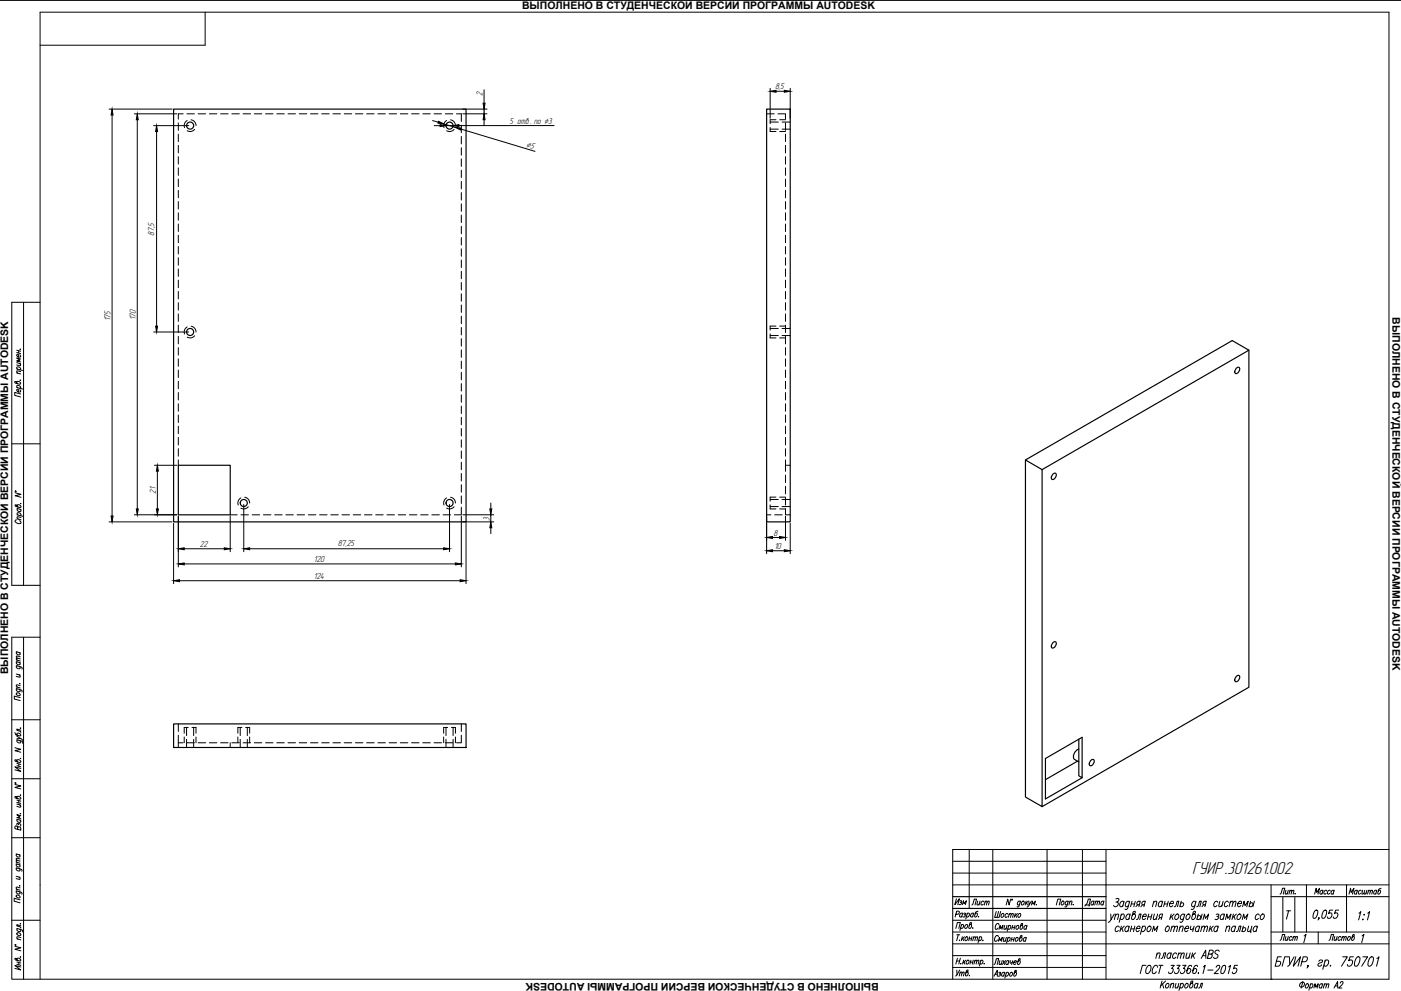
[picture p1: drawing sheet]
<svg xmlns="http://www.w3.org/2000/svg" width="594mm" height="420mm" viewBox="0 0 594 420" stroke-linecap="round" stroke-linejoin="round" font-family="sans-serif">
<g fill="none" stroke="#000" stroke-width=".5">
<path d="M73.6 46.3h124v175h-124zM325.1 46.3h10v175h-10zM524.3 156.1l.7-.4a1.24 1.24 0 0 1 .8 1.1 1.24 1.24 0 0 1-.8 1.2l-.7 .4a1.24 1.24 0 0 1-.8-1.2 1.24 1.24 0 0 1 .8-1.1zM529.6 148.5v142.9l-87.7 50.6M75.6 197.3h22v21h-22zM434.8 195l7.1 4.1v142.9l-7.1-4.1zM434.8 195l87.7-50.6 7.1 4.1-87.7 50.6M446.5 201l.7-.4a1.24 1.24 0 0 1 .8 1.2 1.24 1.24 0 0 1-.8 1.1l-.7 .4a1.24 1.24 0 0 1-.8-1.2 1.24 1.24 0 0 1 .8-1.1zM446.5 272.4l.7-.3a1.24 1.24 0 0 1 .8 1.1 1.24 1.24 0 0 1-.8 1.2l-.7 .4a1.24 1.24 0 0 1-.8-1.2 1.24 1.24 0 0 1 .8-1.2zM524.3 286.7l.7-.4a1.24 1.24 0 0 1 .8 1.2 1.24 1.24 0 0 1-.8 1.2l-.7 .3a1.24 1.24 0 0 1-.8-1.1 1.24 1.24 0 0 1 .8-1.2zM73.6 306.9h124v10h-124zM457.5 313.4v15.5l1.4 .8v-17.1l-15.6 9v17.1l15.6-9"/>
<path d="M457.5 317.6a3.1 3.1 0 0 0-1.8 4.4l1.8 1M456.9 322.7l-13.6 7.9M462.6 322.3l.7-.3a1.24 1.24 0 0 1 .8 1.1 1.24 1.24 0 0 1-.8 1.2l-.7 .4a1.24 1.24 0 0 1-.8-1.2 1.24 1.24 0 0 1 .8-1.2z"/>
<circle cx="80.6" cy="53.3" r="1.5"/>
<circle cx="190.6" cy="53.3" r="1.5"/>
<circle cx="80.6" cy="140.8" r="1.5"/>
<circle cx="103.4" cy="213.3" r="1.5"/>
<circle cx="190.6" cy="213.3" r="1.5"/>
</g>
<g fill="none" stroke="#000" stroke-width=".42">
<path d="M75.6 52.1v3.2M75.6 56.9v3.1M77.7 48.3h-2.1v2.2M79.3 48.3h3.1M79.4 51.1l-.2 .1a2.49 2.49 0 0 0-.9 2.9M81 50.8l.3 .1a2.5 2.5 0 0 1 1.8 2.4M82.5 54.9l-.1 .1a2.5 2.5 0 0 1-3 .4M84 48.3h3.2M88.8 48.3h3.2M93.5 48.3h3.2M98.3 48.3h3.2M103.1 48.3h3.1"/>
<path d="M107.8 48.3h3.2M112.6 48.3h3.2M117.4 48.3h3.1M122.1 48.3h3.2M126.9 48.3h3.2M131.6 48.3h3.2M136.4 48.3h3.2M141.2 48.3h3.2M145.9 48.3h3.2M150.7 48.3h3.2M155.5 48.3h3.1M160.2 48.3h3.2"/>
<path d="M165 48.3h3.2M169.8 48.3h3.1M174.5 48.3h3.2M179.3 48.3h3.2M184 48.3h3.2M188.8 48.3h3.2M189.4 51.1l-.2 .1a2.52 2.52 0 0 0-.9 2.9M191.1 50.8l.2 .1a2.5 2.5 0 0 1 1.8 2.4M192.5 54.9l-.1 .1a2.5 2.5 0 0 1-3 .4M193.6 48.3h2v3.2M195.6 53.1v3.2M195.6 57.8v3.2"/>
<path d="M325.1 48.3h3.2M326.6 54v1.8h2.4M326.6 51.8h3.4M326.6 54.8h3.4M329 50.8h-2.4v1.7M329.9 48.3h3.2v2.2M330.6 50.8h2.5M330.6 55.8h2.5M331.6 51.8h3.5M331.6 54.8h3.5M333.1 52.1v3.2M333.1 56.9v3.1"/>
<path d="M75.6 61.6v3.2M75.6 66.4v3.2M75.6 71.2v3.1M75.6 75.9v3.2M195.6 62.6v3.2M195.6 67.4v3.1M195.6 72.1v3.2M195.6 76.9v3.2M333.1 61.6v3.2M333.1 66.4v3.2M333.1 71.2v3.1M333.1 75.9v3.2"/>
<path d="M75.6 80.7v3.2M75.6 85.4v3.2M75.6 90.2v3.2M75.6 95v3.1M75.6 99.7v3.2M195.6 81.7v3.1M195.6 86.4v3.2M195.6 91.2v3.2M195.6 95.9v3.2M333.1 80.7v3.2M333.1 85.4v3.2M333.1 90.2v3.2"/>
<path d="M333.1 95v3.1M333.1 99.7v3.2M75.6 104.5v3.2M75.6 109.3v3.1M75.6 114v3.2M75.6 118.8v3.2M195.6 100.7v3.2M195.6 105.5v3.2M195.6 110.2v3.2M195.6 115v3.2M195.6 119.8v3.1M333.1 104.5v3.2"/>
<path d="M333.1 109.3v3.1M333.1 114v3.2M333.1 118.8v3.2M75.6 123.6v3.1M75.6 128.3v3.2M75.6 133.1v3.2M75.6 137.8v3.2M79.4 138.6l-.2 .1a2.48 2.48 0 0 0-.9 2.9M81 138.3l.3 .1a2.5 2.5 0 0 1 1.8 2.4M195.6 124.5v3.2M195.6 129.3v3.2M195.6 134.1v3.1"/>
<path d="M195.6 138.8v3.2M326.6 139.3h3.4M329 138.3h-2.4v1.7M330.6 138.3h2.5M331.6 139.3h3.5M333.1 123.6v3.1M333.1 128.3v3.2M333.1 133.1v3.2M333.1 137.8v3.2M75.6 142.6v3.2M75.6 147.4v3.1M75.6 152.1v3.2"/>
<path d="M75.6 156.9v3.2M82.5 142.4l-.1 .1a2.48 2.48 0 0 1-3 .4M195.6 143.6v3.2M195.6 148.3v3.2M195.6 153.1v3.2M195.6 157.9v3.1M326.6 141.6v1.7h2.4M326.6 142.3h3.4M330.6 143.3h2.5M331.6 142.3h3.5M333.1 142.6v3.2M333.1 147.4v3.1"/>
<path d="M333.1 152.1v3.2M333.1 156.9v3.2M75.6 161.7v3.1M75.6 166.4v3.2M75.6 171.2v3.2M75.6 175.9v3.2M195.6 162.6v3.2M195.6 167.4v3.2M195.6 172.2v3.1M195.6 176.9v3.2M333.1 161.7v3.1M333.1 166.4v3.2"/>
<path d="M333.1 171.2v3.2M333.1 175.9v3.2M75.6 180.7v3.2M75.6 185.5v3.1M75.6 190.2v3.2M75.6 195v2.3M195.6 181.7v3.2M195.6 186.4v3.2M195.6 191.2v3.2M195.6 196v3.1M333.1 197.3h2M333.1 180.7v3.2"/>
<path d="M333.1 185.5v3.1M333.1 190.2v3.2M333.1 195v4.8M97.6 218.3h3M102.1 211.1l-.2 .1a2.51 2.51 0 0 0-.9 2.9M102.2 218.3h3.1M103.8 210.8l.3 .1a2.5 2.5 0 0 1 1.8 2.4M105.3 214.9l-.1 .1a2.48 2.48 0 0 1-3.1 .4M106.9 218.3h3.2M111.7 218.3h3.2M116.5 218.3h3.1M121.2 218.3h3.2"/>
<path d="M126 218.3h3.2M130.7 218.3h3.2M135.5 218.3h3.2M140.3 218.3h3.1M145 218.3h3.2M149.8 218.3h3.2M154.6 218.3h3.1M159.3 218.3h3.2M164.1 218.3h3.2M168.8 218.3h3.2M173.6 218.3h3.2M178.4 218.3h3.1"/>
<path d="M183.1 218.3h3.2M187.9 218.3h3.2M189.4 211.1l-.2 .1a2.51 2.51 0 0 0-.9 2.9M191.1 210.8l.2 .1a2.5 2.5 0 0 1 1.8 2.4M192.5 214.9l-.1 .1a2.48 2.48 0 0 1-3 .4M195.6 200.7v3.2M195.6 205.5v3.2M195.6 210.3v3.1M195.6 215v3.3h-2.9M325.1 218.3h1.8M326.6 214.1v1.7h2.4M326.6 211.8h3.4"/>
<path d="M326.6 214.8h3.4M328.5 218.3h3.2M329 210.8h-2.4v1.7M330.6 215.8l2.5-.1v2.6M330.6 210.8h2.5M331.6 211.8h3.5M331.6 214.8h3.5M333.1 201.4v3.2M333.1 206.2v3.2M333.1 210.9v3.2M333.3 218.3h1.8M75.6 306.9v3.2"/>
<path d="M75.6 311.7v5.2M75.6 314.9h2.1M78.1 312.5v2.4M79.1 308.4v3.5M79.1 313.5v3.4M79.3 314.9h3.1M79.8 308.4h-1.7v2.5M81.4 308.4h1.7v2.5M82.1 308.4v3.5M82.1 313.5v3.4M83.1 312.5v2.4M84 314.9h3.2"/>
<path d="M88.8 314.9h3.2M93.5 314.9h3.2M97.6 314.9v2M98.3 314.9h3.2M100.9 312.5v2.4M101.9 308.4v3.5M101.9 313.5v3.4M102.6 308.4h-1.7v2.5M103.1 314.9h3.1M104.2 308.4h1.7v2.5M104.9 308.4v3.5M104.9 313.5v3.4"/>
<path d="M105.9 312.5v2.4M107.8 314.9h3.2M112.6 314.9h3.2M117.4 314.9h3.1M122.1 314.9h3.2M126.9 314.9h3.2M131.6 314.9h3.2M136.4 314.9h3.2M141.2 314.9h3.2M145.9 314.9h3.2M150.7 314.9h3.2M155.5 314.9h3.1"/>
<path d="M160.2 314.9h3.2M165 314.9h3.2M169.8 314.9h3.1M174.5 314.9h3.2M179.3 314.9h3.2M184 314.9h3.2M188.1 312.5v2.4M188.8 314.9h3.2M189.1 308.4v3.5M189.1 313.5v3.4M189.8 308.4h-1.7v2.5M191.4 308.4h1.7v2.5"/>
<path d="M192.1 308.4v3.5M192.1 313.5v3.4M193.1 312.5v2.4M195.6 311.7v3.2h-2M195.6 306.9v3.2"/>
</g>
<g fill="none" stroke="#000" stroke-width=".42">
<path d="M87 5.2v14h-70M10 128.2v120M17 128.2h-12v120h12M5 188.2h12M10 270.2v145M17 270.2h-12v145h584v-410h-572v410M5 305.2h12M5 330.2h12M5 355.2h12M411 360.2v25M421 360.2v55M444 360.2v55"/>
<path d="M459 360.2v55M469 360.2v55M469 375.2h120M539 375.2v40M554 375.2v20M571 375.2v20M589 360.2h-185v55M5 390.2h12M539 380.2h50M539 395.2h50M559 395.2v5M469 400.2h120"/>
</g>
<g fill="none" stroke="#000" stroke-width=".42">
<path d="M7.1 158.1l1.7 .5M7.1 156.4l2.5 .7M7.1 153.7l1.7 .5M7.1 148.5l1.7 .4M7.1 149.5l1.7 .4M7.4 156.5l-.3-.4a.83 .83 0 0 1 1-.5 .83 .83 0 0 1 .5 1.1l-.2 .1M7.9 148.7v1M8.3 154.1l.5 .5-.2 .4-1.5-.3M8.4 150.4l.4 .5a.79 .79 0 0 1-1.1 .4 .79 .79 0 0 1-.4-1.1l.5 .1v1M8.5 148.1h.3zM8.8 157.6l-1.6-.3-.1 .4 .5 .5M8.8 152.2l-1.7-.4 1.3 .9-1.3 .3 1.7 .5"/>
<path d="M7.1 162.2a.79 .79 0 0 1 1-.4 .79 .79 0 0 1 .4 1.1l-2-.5-.3-.6 .6 .1 .6 .8M7.1 164.3l2.5 .6M7.4 164.4l-.3-.5a.83 .83 0 0 1 1-.4 .83 .83 0 0 1 .5 1l-.2 .1M8.4 165.2l.4 .5a.78 .78 0 0 1-1.1 .4 .78 .78 0 0 1-.4-1h.5v1.1M8.5 161.2h.3zM8.8 167l-2.6-.6v1.2l2.6 .7M6.4 208.9l2.5 .7-2.5 .6 2.5 .6M6.5 208.2l.3 .3zM7.2 214.5a.78 .78 0 0 1 1.1-.4 .78 .78 0 0 1 .4 1l-2.1-.4-.2-.6 .6 .1 .6 .8M7.2 219.9l1.7 .5M7.2 218.2l2.5 .7M7.2 215.6l1.7 .4"/>
<path d="M7.6 218.3l-.4-.4a.83 .83 0 0 1 1.1-.4 .83 .83 0 0 1 .5 1l-.3 .1M7.6 215.7l-.2 .1a.83 .83 0 0 0 .5 1 .83 .83 0 0 0 1-.4l-.4-.5M8.7 213.5h.2zM8.9 219.4l-1.5-.3-.2 .4 .5 .6M7 220.4h-.2a.78 .78 0 0 0-.3 1 .78 .78 0 0 0 .9 .5h1.4l.1-.5-.6-.6M6.9 279.8l1.7 .4M6.9 276.3l1.7 .5M7.3 276.4l-.3 .1a.83 .83 0 0 0 .5 1 .83 .83 0 0 0 1.1-.4l-.4-.4M8.6 279.4l-1.6-.4-.1 .4 .5 .5M8.6 278.5l-1.6-.4-.1 .4 .5 .5M6.9 292l2.3 .6 .1 .8M6.9 282.2l2.3 .7 .1 .8"/>
<path d="M6.9 291.2l1.7 .5M6.9 285.8l1.7 .4M6.9 280.5l1.7 .5M7 293.9a.94 .94 0 0 1 1.1 0 .94 .94 0 0 1 .3 1 .94 .94 0 0 1-1-.1 .94 .94 0 0 1-.4-.9zM7.3 292l-.3 .2a.83 .83 0 0 0 .5 1 .83 .83 0 0 0 1.1-.5l-.4-.4M7.3 282.3l-.2 .1a.79 .79 0 0 0 .4 1.1 .79 .79 0 0 0 1.1-.5l-.4-.4M7.3 280.6l-.3 .1a.83 .83 0 0 0 .5 1.1 .83 .83 0 0 0 1.1-.5l-.4-.4M8.1 286.1l.5 .6-.2 .4-1.5-.3M8.3 289.8l.3 .1zM8.6 295.8l-2.5-.7v1.3l2.5 .6M8.6 290.7l-1.6-.3-.1 .4 .5 .6M6.3 317l2.5 .7-2.5 .6 2.5 .6"/>
<path d="M6.3 310.6l.4 .9 1.9 .5a.78 .78 0 0 0-.4-1.1 .78 .78 0 0 0-1.1 .5l.4 .4M7.1 313.7l2.3 .7 .1 .7M7.1 312.2l1.7 .9-1.7 .1M7.5 313.8h-.1a.79 .79 0 0 0 .3 1.1 .79 .79 0 0 0 1.1-.4l-.3-.5M8.6 308.7l.2 .1zM8.8 313.1l.8 .9M8.8 309.6l-1.7-.5v.5l1.2 .4 .5 .5M6.3 332.6l2.5 .6-2.5 .6 2.5 .7M6.4 331.8l.3 .4zM7.1 338.1a.79 .79 0 0 1 1.1-.4 .79 .79 0 0 1 .4 1.1l-2-.5-.3-.6 .6 .1 .6 .8M7.1 322.6a.78 .78 0 0 1 1.1-.4 .78 .78 0 0 1 .4 1l-2-.4-.3-.6 .6 .1 .6 .7M7.1 339.2l1.7 .5"/>
<path d="M7.1 323.7l1.7 .4M7.1 324.7l1.7 .4M8 323.9v1M8 339.4v1M8.6 337.1l.2 .1zM8.6 321.6h.2zM8.8 325.8l-2.5-.7 2.5 2-2.5-.7M7.1 347.3l1.7 .5M7.1 340.9l1.7 .5M7.1 340.2l1.7 .4M7.5 350.8l-.5-.5-.4-.1-.3 1.1 2.5 .7v-.8l-.5-.6h-.7l-.1 1M7.5 347.4l-.2 .2a.83 .83 0 0 0 .5 1 .83 .83 0 0 0 1-.5l-.3-.4"/>
<path d="M7.9 349.4l.7-.1 .1 1M7.9 349.7l-.2-.5-.4-.1v.8M8.3 341.2l.5 .6-.1 .4-1.6-.3M8.6 345h.2zM8.8 345.8l-1.7-.4 1.4 1-1.4 .2 1.7 .5M6.8 377.7l2.3 .7 .1 .7M6.8 368l2.3 .6 .1 .8M6.8 377l1.7 .4M6.8 371.5l1.7 .5M6.8 366.3l1.7 .4M6.8 365.5l1.7 .5M6.8 362.1l1.7 .4"/>
<path d="M7 379.6a.94 .94 0 0 1 1 0 .94 .94 0 0 1 .4 1 .94 .94 0 0 1-1.1 0 .94 .94 0 0 1-.3-1zM7.2 377.8h-.1a.79 .79 0 0 0 .4 1.1 .79 .79 0 0 0 1-.4l-.3-.5M7.2 368l-.1 .1a.79 .79 0 0 0 .4 1.1 .79 .79 0 0 0 1-.4l-.3-.5M7.2 366.4l-.2 .1a.83 .83 0 0 0 .5 1 .83 .83 0 0 0 1-.4l-.3-.5M7.2 362.2l-.2 .1a.83 .83 0 0 0 .5 1 .83 .83 0 0 0 1-.4l-.3-.5M8 371.8l.5 .6-.1 .4-1.6-.3M8.3 375.6h.2zM8.5 376.4l-1.5-.3-.2 .4 .5 .6M8.5 365.1l-1.5-.3-.2 .3 .5 .6M8.5 364.2l-1.5-.3-.2 .3 .5 .6M557.4 379.1l.7-2.5 .2 1.8 1.2-1.8-.6 2.5M560.9 377.8l-.1-.3a.83 .83 0 0 0-1 .5 .83 .83 0 0 0 .4 1.1l.5-.4"/>
<path d="M561 377.4l-.4 1.7M562.6 377.8l-.1-.3a.83 .83 0 0 0-1 .5 .83 .83 0 0 0 .4 1.1l.5-.4M564.1 377.8l-.1-.3a.83 .83 0 0 0-1 .5 .83 .83 0 0 0 .4 1.1l.5-.4M565.6 377.8l-.1-.3a.83 .83 0 0 0-1 .5 .83 .83 0 0 0 .4 1.1l.5-.4M565.7 377.4l-.4 1.7M7.1 393.6l2.3 .7 .1 .8M7.1 398l1.7 .5M7.3 395.6a.95 .95 0 0 1 1 0 .95 .95 0 0 1 .4 1 .95 .95 0 0 1-1.1-.1 .95 .95 0 0 1-.3-.9zM7.5 393.7l-.2 .2a.83 .83 0 0 0 .5 1 .83 .83 0 0 0 1-.4l-.3-.5M8.5 381.5l-2.5-.6v1.2l2.5 .7M8.6 391.6l.2 .1zM8.8 397.5l-1.5-.3-.2 .4 .5 .6"/>
<path d="M8.8 392.5l-1.7-.5v.6l1.2 .3 .5 .6M405.3 393.6l.7-2.5h1.2l-.6 2.5M405.3 387.6l1.1-.1 .3-1.1-1-.1-.7 2.5M405.7 396.3h1.3M406.3 396.3l-.6 2.5M406.9 398.6h.1M407.6 392.3l.5-.3a.83 .83 0 0 1 .4 1 .83 .83 0 0 1-1 .5l-.1-.2M407.7 392l-.7 2.5M408.1 397.2l-.5 1.6M408.1 387.5l-.1-.2a.83 .83 0 0 0-1 .5 .83 .83 0 0 0 .4 1l.5-.4M408.2 387.1l-.4 1.7M408.2 397.9l.4 .9"/>
<path d="M408.6 387.3h.8l-.1 .4-.5 .1M409 397.2l-1.2 1.2M409.1 387.8l.2 .5-.2 .4h-.8M409.3 392.3l.5-.3a.84 .84 0 0 1 .4 1 .84 .84 0 0 1-1 .5zM409.4 397.5l.5-.3a.83 .83 0 0 1 .4 1 .83 .83 0 0 1-1 .5zM410.1 387.5l.4-.4a.83 .83 0 0 1 .5 1.1 .83 .83 0 0 1-1.1 .5l-.1-.3M410.2 387.1l-.7 2.5M411 398h1M411.2 397.2l-.5 1.6M411.5 392a.79 .79 0 0 1 .4 1 .79 .79 0 0 1-1.1 .4l.5-2 .6-.3-.1 .6-.8 .6M412.2 397.2l-.5 1.6M412.5 393.4h.1"/>
<path d="M412.8 387.5l-.1-.2a.83 .83 0 0 0-1.1 .4 .83 .83 0 0 0 .5 1.1l.4-.4M412.8 397.6l.5-.4 .4 .1-.4 1.5M412.9 387.1l-.5 1.7M412.9 397.2l-.4 1.6M413.7 397.6l.5-.4 .4 .1-.4 1.5M414.7 386.3l-1.1 .6-.3 1.7a.79 .79 0 0 0 1.1-.4 .79 .79 0 0 0-.5-1.1l-.4 .4M415 388.6h.1M415.3 397.5l.5-.3a.83 .83 0 0 1 .4 1 .83 .83 0 0 1-1 .5l-.2-.2M415.4 397.2l-.7 2.5M416.8 398.6h.1M423.3 397.2v-.2a.77 .77 0 0 0-1-.3 .77 .77 0 0 0-.4 .9v1.4l.5 .1 .6-.6M423.3 399.1l.5-1.7 .3 1.3 .9-1.3-.4 1.7"/>
<path d="M423.6 392.1v-.2a.78 .78 0 0 0-1-.3 .78 .78 0 0 0-.4 .9l-.1 1.4 .5 .1 .6-.6M423.6 394l.5-1.7 .2 1.4 1-1.4-.4 1.7M425.8 397.4l-.4 1.6 .4 .1 .6-.5M426 392.3l-.3 1.6 .4 .1 .6-.5M426.7 397.4l-.4 1.7M427 392.3l-.4 1.7M427.4 397.8l.4-.4a.83 .83 0 0 1 .4 1.1 .83 .83 0 0 1-1 .5l-.1-.3M427.5 397.4l-.7 2.5M427.6 392.7l.5-.4a.83 .83 0 0 1 .4 1.1 .83 .83 0 0 1-1 .5l-.1-.2M427.7 392.3l-.6 2.6M428.6 381.2l-.7 2.5-.6-2.5-.7 2.5M428.9 398.3h1"/>
<path d="M429.1 381.3h.2l-.2 .4zM429.1 397.4l-.4 1.7M429.2 393.2h1M429.4 392.3l-.4 1.7M430.1 397.4l-.4 1.7M430.4 392.3l-.4 1.7M430.8 397.8l.4-.4a.83 .83 0 0 1 .4 1.1 .83 .83 0 0 1-1 .5zM431 392.7l.5-.4a.83 .83 0 0 1 .4 1.1 .83 .83 0 0 1-1 .5zM432.6 382.4v-.1a.79 .79 0 0 0-1.1 .3 .79 .79 0 0 0 .4 1.1l.5-.4M432.7 382l-.7 2.3-.7 .1M432.9 397.4a.79 .79 0 0 1 .4 1.1 .79 .79 0 0 1-1.1 .4l.5-2.1 .6-.2-.1 .6-.8 .6M433.2 392.3a.78 .78 0 0 1 .4 1.1 .78 .78 0 0 1-1.1 .4l.5-2 .6-.3-.1 .6-.8 .6"/>
<path d="M433.3 382.4l.5-.4a.83 .83 0 0 1 .4 1.1 .83 .83 0 0 1-1 .5zM435.1 397.8l-.1-.2a.83 .83 0 0 0-1 .4 .83 .83 0 0 0 .4 1.1l.5-.4M435.1 382l-.4 1.7M435.2 397.4l-.4 1.7M435.3 382.7l.4 1M435.4 392.7l-.1-.2a.83 .83 0 0 0-1 .5 .83 .83 0 0 0 .4 1l.5-.3M435.5 392.3l-.4 1.7M436 382l-1.2 1.2M436.3 382l.1 1.7 1-1.7M436.4 383.7l-.9 .8M437.4 383.7l.4-1.7 .3 1.3 1-1.3-.5 1.7M439.5 383.5h.1"/>
<path d="M447.9 383.7l.7-2.5h1.2l-.7 2.5M450.2 382.4l.5-.4a.83 .83 0 0 1 .4 1.1 .83 .83 0 0 1-1 .5zM452.9 382.4l-.1-.1a.79 .79 0 0 0-1.1 .3 .79 .79 0 0 0 .5 1.1l.4-.4M453 382l-.7 2.3-.8 .1M453.6 382.5l.6-.5 .4 .2-.4 1.5M453.7 382l-.4 1.7M455.1 383.5h.1M471 387.5l.1 2.4 1.4-2.4M471.1 389.9l-1.2 1.1M472.9 388.2l.9-.7 .5 .2-.4 2.2M473.1 387.5l-.6 2.4M473.2 381.1h1.2v.7l-.7 .6a1.08 1.08 0 0 1 .1 1.7 1.08 1.08 0 0 1-1.6-.2"/>
<path d="M473.2 382.4h.5M474.6 393.1l-.2-.3a1.29 1.29 0 0 0-1.4 .6 1.29 1.29 0 0 0 .2 1.6l1-.5M475.4 388l.6-.5a1.22 1.22 0 0 1 .7 1.5 1.22 1.22 0 0 1-1.3 .9l-.4-.5M475.5 392.6l-.6 2.4M475.5 387.5l-.9 3.5M475.7 393.6l.5 1.4M476.5 382.6l-.1-.3a1.3 1.3 0 0 0-1.4 .6 1.3 1.3 0 0 0 .2 1.5l1-.5M476.7 382.1l-.7 2.3M476.7 392.6l-1.7 1.7M478.7 393.1l-.1-.3a1.31 1.31 0 0 0-1.4 .7 1.31 1.31 0 0 0 .2 1.5l1-.5M478.9 392.6l-.7 2.4M478.9 382.6l-.2-.3a1.28 1.28 0 0 0-1.4 .6 1.28 1.28 0 0 0 .2 1.5l1-.5"/>
<path d="M479 382.1l-.9 3.2-.5 .3-.6-.2M479.1 388l-.1-.3a1.31 1.31 0 0 0-1.4 .6 1.31 1.31 0 0 0 .2 1.6l1-.5M479.3 387.5l-.7 2.4M479.6 393.8h1.3M479.7 383.3h1.4M479.9 392.6l-.7 2.4M480 382.1l-.6 2.3M480.8 387.5a1.22 1.22 0 0 1 .7 1.5 1.22 1.22 0 0 1-1.4 .9l-.3-.7 .7-2.5 .8-.3-.1 .8-1.1 .8M481.2 392.6l-.6 2.4M481.4 382.1l-.6 2.3M481.8 393.6h1.5l.1-.6a1.14 1.14 0 0 0-1.4 .1 1.14 1.14 0 0 0-.3 1.4l.4 .5 1-.5M481.9 389.9l.5-.2 .7-2.2h.8l-.6 2.4"/>
<path d="M482.4 383.6l-.7 .8M483.1 383.6h-.7l-.3-.8 .7-.7h.7l-.6 2.3M484.3 393.1l.7-.5a1.22 1.22 0 0 1 .7 1.5 1.22 1.22 0 0 1-1.3 .9l-.4-.5M484.5 388.5h1.5v-.6a1.14 1.14 0 0 0-1.4 .1 1.14 1.14 0 0 0-.2 1.4l.4 .5 1-.5M484.5 392.6l-.9 3.5M484.5 383.6l-.7 .8M485.3 383.6h-.8l-.3-.7 .7-.8h.8l-.7 2.3M486.7 393.1l.7-.5a1.22 1.22 0 0 1 .7 1.5 1.22 1.22 0 0 1-1.4 .9l-.3-.5zM486.8 388.7h1.4M487.1 387.5l-.6 2.4M488.5 387.5l-.6 2.4M488.6 395l.6-2.4 .4 1.9 1.4-1.9-.6 2.4"/>
<path d="M489.1 382.8l.8-.7 .6 .2-.5 2.1M489.3 382.1l-.6 2.3M489.5 387.5l-.5 2.2 .6 .2 .8-.7M490.9 387.5l-.6 2.4M491.8 389l-.7 .9M492.6 389h-.8l-.2-.8 .7-.7h.7l-.6 2.4M492.9 382.6l-.2-.3a1.3 1.3 0 0 0-1.4 .6 1.3 1.3 0 0 0 .2 1.5l1-.5M493 382.1l-.6 2.3M493.7 383.3h1.4M494 382.1l-.6 2.3M494.5 393.1l.6-.5a1.22 1.22 0 0 1 .7 1.5 1.22 1.22 0 0 1-1.3 .9l-.4-.5zM495.4 382.1l-.6 2.3"/>
<path d="M496 383.1h1.5l.1-.7a1.14 1.14 0 0 0-1.5 .1 1.14 1.14 0 0 0-.2 1.4l.4 .5 1-.5M496.6 387.5l-.6 2.4M496.8 393.3l.8-.7 .5 .2-.5 2.2M496.9 388.5l.5 1.4M497 392.6l-.6 2.4M497.9 387.5l-1.7 1.7M497.9 384.4l.6-.1 .7-2.2h.7l-.6 2.3M498.1 393.3l.8-.7 .4 .2-.4 2.2M498.5 388l.6-.5a1.22 1.22 0 0 1 .7 1.5 1.22 1.22 0 0 1-1.3 .9l-.4-.5zM500.3 393.3l.8-.7 .6 .2-.5 2.2M500.5 392.6l-.6 2.4M500.6 383.1l.2-.2a.72 .72 0 0 1 1.1 .1 .72 .72 0 0 1-.3 1.1l-.4 .3-.8-.3"/>
<path d="M500.9 382.1l-.6 2.3M502.2 388v-.1a1.14 1.14 0 0 0-1.5 .1 1.14 1.14 0 0 0-.2 1.4l.4 .5 1-.5M502.4 387.5l-1 3.2-.5 .3-.5-.1M502.5 393.6h1.5v-.6a1.14 1.14 0 0 0-1.4 .1 1.14 1.14 0 0 0-.2 1.4l.3 .5 1-.5M503.2 388l.7-.5a1.22 1.22 0 0 1 .7 1.5 1.22 1.22 0 0 1-1.3 .9l-.4-.5zM505 392.6l-.2 1.4 .2 .1 1.1-.6M506.3 387.5a1.22 1.22 0 0 1 .6 1.5 1.22 1.22 0 0 1-1.3 .9l-.3-.7 .7-2.5 .8-.3-.1 .8-1.1 .8M506.4 392.6l-.7 2.4M507 382.6l-.1-.2a1.14 1.14 0 0 0-1.4 .1 1.14 1.14 0 0 0-.2 1.4l.4 .5 1-.5M507.2 382.1l-1 3.2-.5 .3-.6-.2M507.4 384.4l.5-.1 .8-2.2h.7l-.6 2.3M507.9 388.5a.74 .74 0 0 1 1.1-.2 .74 .74 0 0 1-.2 1.2l-.4 .4-.8-.4"/>
<path d="M508.1 387.5l-.6 2.4M508.6 393.1l-.2-.3a1.3 1.3 0 0 0-1.4 .7 1.3 1.3 0 0 0 .2 1.5l1-.5M508.7 392.6l-.6 2.4M509.6 393.3l.8-.7 .4 .2-.4 2.2M509.7 392.6l-.6 2.4M509.8 387.5l-.7 2.4M510.1 389.9l.7-2.4 .3 1.9 1.4-1.9-.6 2.4M510.4 383.6l-.7 .8M510.8 393.3l.8-.7 .5 .2-.5 2.2M511.1 383.6h-.7l-.3-.7 .7-.8h.7l-.6 2.3M513.2 392.6l-.6 2.4M513.5 393.6l.5 1.4"/>
<path d="M514.5 392.6l-1.7 1.7M515.7 387.7h1.1a.68 .68 0 0 1-.8 .8M516.4 388.5l.3 .7-.4 .5h-1.1M516.4 382.6l-.2-.3a1.28 1.28 0 0 0-1.4 .6 1.28 1.28 0 0 0 .2 1.5l1-.5M516.5 393.1l-.2-.3a1.3 1.3 0 0 0-1.4 .7 1.3 1.3 0 0 0 .2 1.5l1-.5M516.6 392.6l-.6 2.4M517.3 382.1l-.5 2.2 .6 .1 .8-.6M518.7 382.1l-.7 2.3M519.1 388l-.1-.3a1.3 1.3 0 0 0-1.4 .6 1.3 1.3 0 0 0 .2 1.6l1-.5M519.3 387.5l-.7 2.4M519.6 389.9l.7-2.4 .3 1.9 1.4-1.9-.6 2.4M520.1 393.3l.8-.7 .5 .2-.4 2.2"/>
<path d="M520.2 392.6l-.6 2.4M520.9 382.6l-.2-.3a1.29 1.29 0 0 0-1.4 .6 1.29 1.29 0 0 0 .2 1.5l1-.5M521.6 382.8l.8-.7 .5 .2-.5 2.1M521.8 382.1l-.6 2.3M522.8 382.8l.9-.7 .4 .2-.4 2.1M523 387.5l-.6 2.4M523.2 388.5l.6 1.4M523.9 393.1l-.2-.3a1.3 1.3 0 0 0-1.4 .7 1.3 1.3 0 0 0 .2 1.5l1-.5M524 392.6l-.6 2.4M524.2 395l.6-.2 .7-2.2h.7l-.6 2.4M524.3 387.5l-1.7 1.7M524.9 383.1h1.5v-.8a1.28 1.28 0 0 0-1.5 .6 1.28 1.28 0 0 0 .3 1.5l1-.5"/>
<path d="M525.2 387.7l.3-.2a1.22 1.22 0 0 1 .7 1.5 1.22 1.22 0 0 1-1.3 .9l-.4-1zM526.8 389.9l.6-2.4 .4 1.9 1.3-1.9-.6 2.4M526.9 384.4l.6-2.3 .4 1.8 1.4-1.8-.6 2.3M527 393.6a.74 .74 0 0 1 1.1-.1 .74 .74 0 0 1-.2 1.1l-.4 .4-.8-.4M527.2 392.6l-.6 2.4M529.5 392.6l-.5 2.2 .6 .2 .8-.7M530 383.1a.74 .74 0 0 1 1.2-.2 .74 .74 0 0 1-.2 1.2l-.5 .3-.8-.3M530.3 382.1l-.6 2.3M530.9 392.6l-.5 2.9M531.9 382.1l-.6 2.3M533.1 393.1l-.2-.3a1.3 1.3 0 0 0-1.4 .7 1.3 1.3 0 0 0 .2 1.5l1-.5M533.2 392.6l-.6 2.4"/>
<path d="M534 388l-.2-.3a1.29 1.29 0 0 0-1.4 .6 1.29 1.29 0 0 0 .2 1.6l1-.5M534.7 388l.7-.5a1.22 1.22 0 0 1 .7 1.5 1.22 1.22 0 0 1-1.3 .9l-.4-.5zM545.6 386.2h1.7M546.4 386.2l-.9 3.5M553 396.8l.8-.6-.9 3.5M557.7 386h1v1.4a2.07 2.07 0 0 1-1.5 2l-.5-.7 .1-.8zM559.4 389.2h-.3h.3l-.5 .8M561.5 386h1v1.4a2.04 2.04 0 0 1-1.6 2l-.4-.7 .1-.8zM565.1 385.9h-1.2l-.5 1.5 .1-.2a.79 .79 0 0 1 1.3 .3 1.25 1.25 0 0 1-.4 1.5 1.25 1.25 0 0 1-1.5 0v-.3M567.6 385.9h-1.2l-.6 1.5 .2-.2a.8 .8 0 0 1 1.3 .3 1.26 1.26 0 0 1-.4 1.5 1.26 1.26 0 0 1-1.5 0v-.3M576.2 387.2l.8-.7-.9 3.5M577.6 396.8l.8-.7-1 3.5"/>
<path d="M577.8 389.9h.2zM578.3 387.9h.3zM580 387.2l.8-.7-.9 3.5M6.3 401.2l2.5 .7-2.5 .5 2.5 .7M6.4 400.5l.3 .3zM7.1 406.8a.79 .79 0 0 1 1.1-.4 .79 .79 0 0 1 .4 1l-2-.4-.3-.6h.6l.6 .8M7.1 407.8l1.7 .5M7.1 408.8l1.7 .5M8 408.1v1M8.6 405.7l.2 .1zM8.8 410l-2.5-.7 2.5 1.9-2.5-.6M405.7 407.4h1.2"/>
<path d="M405.7 411.3l.1 2M406 406.3l-.7 2.4M407 411.3l-1.8 2.5M407.1 412.6l.5-.5 .4 .1-.4 1.6M407.2 412.1l-.5 1.7M407.2 406.3l-.6 2.4M407.4 408.5h.1M407.9 412.6l.6-.5 .3 .1-.3 1.6M408.6 407.1l-.4 1.6M408.8 407.8l.3 .9M409.5 407.1l-1.2 1.2M409.9 407.4l.5-.3a.83 .83 0 0 1 .4 1 .83 .83 0 0 1-1 .5z"/>
<path d="M410 412.1a.79 .79 0 0 1 .5 1.1 .79 .79 0 0 1-1.1 .3l.4-2 .6-.2v.6l-.8 .6M411.1 413.5h.1M411.5 407.9h1M411.7 407.1l-.4 1.6M412.7 407.1l-.4 1.6M413.3 407.6l.6-.5 .3 .1-.3 1.5M413.4 407.1l-.4 1.6M414.2 407.6l.6-.5 .3 .1-.3 1.5M415.8 407.4l.5-.3a.83 .83 0 0 1 .4 1 .83 .83 0 0 1-1 .5l-.1-.2M415.9 407.1l-.6 2.5M417.3 408.5h.1M421.5 408.9l.5-.4 .5-2.1h1l-.7 2.5"/>
<path d="M421.5 413.9l1.4-2.5v2.5M422 413.1h.9M423.5 412.3h.8l-.1 .5-.5 .1M424 412.9l.2 .5-.3 .4h-.8M424 407.3l-.3 1.5 .4 .1 .6-.4M425 407.3l-.5 1.6M425.4 407.3l.6 1.6M425.9 412.6l-.1-.3a.83 .83 0 0 0-1 .5 .83 .83 0 0 0 .4 1.1l.5-.4M426 412.2l-.4 1.7M426.4 407.3l-1.4 1.6M426.7 412.6l.4-.4a.83 .83 0 0 1 .4 1.1 .83 .83 0 0 1-1 .5l-.1-.3M426.8 412.2l-.7 2.5"/>
<path d="M427.7 407.6l-.1-.2a.83 .83 0 0 0-1 .5 .83 .83 0 0 0 .4 1l.5-.3M427.8 407.3l-.4 1.6M428.4 412.6l.4-.4a.83 .83 0 0 1 .4 1.1 .83 .83 0 0 1-1 .5zM428.5 407.3l-.1 1 .9-.4M429.4 407.3l-.4 1.6M429.9 408h1l.1-.5a.79 .79 0 0 0-1.1 .4 .79 .79 0 0 0 .4 1l.5-.3M430.5 412.2a.78 .78 0 0 1 .4 1.1 .78 .78 0 0 1-1 .3l.4-2 .6-.2-.1 .6-.7 .6M432.1 407.3a.79 .79 0 0 1 .4 1 .79 .79 0 0 1-1 .4l.4-2 .6-.3-.1 .6-.7 .6M492.7 415.9l-.8 3M493 417.2l.4 1.7M494.3 415.9l-2.1 2M494.5 417.3l.6-.4a1 1 0 0 1 .5 1.3 1 1 0 0 1-1.3 .6z"/>
<path d="M496.5 417.5l.7-.6 .5 .2-.4 1.8M496.7 416.9l-.6 2M498.7 416.9l-.4 1.9 .5 .1 .7-.6M499.9 416.9l-.6 2M500.6 417.3l.6-.4a1 1 0 0 1 .5 1.3 1 1 0 0 1-1.2 .6l-.2-.3M500.7 416.9l-.8 3M502.7 417.3l.5-.4a1 1 0 0 1 .5 1.3 1 1 0 0 1-1.2 .6zM505.2 416.9a.94 .94 0 0 1 .5 1.3 .94 .94 0 0 1-1.2 .4l.5-2.4 .7-.3-.1 .7-.9 .7M507.9 417.3l-.1-.2a.99 .99 0 0 0-1.3 .6 .99 .99 0 0 0 .6 1.2l.5-.4M508 416.9l-.5 2M508.2 418.9l.5-.1 .6-1.9h.6l-.5 2M543.3 405.7h-1.5l-1.1 3.9 1.8-.1 .6-1.2-.2-.5-1.6-.2"/>
<path d="M546.5 405.7h-1.7l-1.1 3.9M546.8 405.7l.1 3.2M548.8 405.7l-2.1 3.6-.7 .3M549.5 405.7l-1.1 3.9 3.1-3.9-1.1 3.9M551.4 417a.92 .92 0 0 1 1.2-.6 .92 .92 0 0 1 .4 1.3 .97 .97 0 0 1-1.4 .8 .97 .97 0 0 1-.2-1.5zM552.1 407.8l1.7-.2 .6-1.2-.1-.6-1.7-.1-1 3.9M552.5 416.2l-.8 2.7M553.8 417.5l.5-.4a.91 .91 0 0 1 .5 1.1 .91 .91 0 0 1-1.2 .6zM554.7 409.5h-.2h.2l-.5 .9M555.6 417.5l.5-.4a.91 .91 0 0 1 .5 1.1 .91 .91 0 0 1-1.1 .6l-.1-.3M555.8 417.1l-.8 2.7M557.1 418.9l.5-1.8 .3 1.4 1.1-1.4-.5 1.8"/>
<path d="M559.3 407.6a1 1 0 0 1 1.5-.4l-.2 .7-1.5 .6-.2 1a1.01 1.01 0 0 0 1.5-.4M560.8 417.5l-.2-.3a.91 .91 0 0 0-1.1 .6 .91 .91 0 0 0 .5 1.1l.5-.4M560.9 417.1l-.5 1.8M561.5 417.6l.6-.5 .4 .1-.4 1.7M561.6 417.1l-.5 1.8M561.8 407.6l1.2-.6a1.48 1.48 0 0 1 .2 1.7 1.48 1.48 0 0 1-1.6 .8l-.2-.4M562 407l-1.1 4M562.5 417.6l.6-.5 .4 .1-.4 1.7M564 409.5h.3zM565.7 418.9l1.5-2.7v2.7M566.2 418h1M568.3 416.8a.59 .59 0 0 1 .7-.6 .59 .59 0 0 1 .4 .8l-1.8 1.9h1.4"/>
<path d="M569.3 405.7h2l-2.5 3.9M573.9 405.7h-1.4l-.6 1.7 .2-.2a.9 .9 0 0 1 1.4 .4 1.43 1.43 0 0 1-.4 1.7 1.43 1.43 0 0 1-1.7 0l-.1-.4M575.4 405.8h1.2v1.6a2.32 2.32 0 0 1-1.8 2.2l-.3-.1-.1-1.6zM577.9 405.7h2l-2.5 3.9M581.1 405.8h1.2v1.6a2.32 2.32 0 0 1-1.8 2.2l-.3-.1-.1-1.6zM583.8 406.4l1-.7-1.1 3.9"/>
</g>
<!-- layer: KONTUR -->
<path d="M0 .2h594" fill="none" stroke="#000" stroke-width=".42"/>
<path d="M404 395.2h65M404 390.2h65M544 380.4v14.8M549.1 380.4v14.8M404 400.2h65M404 410.2h65M404 405.2h65" fill="none" stroke="#000" stroke-width=".42"/>
<!-- layer: 0 -->
<g fill="none" stroke="#000" stroke-width=".42">
<path d="M205.3 38.1v5.7M326.6 37.5v12.6M329.1 38.7h3.5M335.1 37.5v12.6M46.3 46.3h26.7M47.5 48.8v170M57 48.3h18M58.2 50.8v165M65.2 53.3h14.8M66.4 55.8v82.5M183.4 51.1l2.4 .7M184.1 53.3h2.5"/>
<path d="M188.2 52.5l4.8 1.5M189.1 53.3h3M195.4 54.7l31.5 9.5M196.2 46.3h10.3M196.2 48.3h10.3M205.3 46.3v2M205.3 50.8v2.5M234.9 53.2l-40.3 .1M65.2 140.8h14.8M65.5 197.3h9.5M66.7 199.8v16M57 218.3h18"/>
<path d="M75.6 218.9v21.4M97.6 218.9v15M103.4 213.9v20M190.6 213.9v20M195.6 218.9v21.4M196.2 218.3h13.2M208.1 213.3v2.5M208.1 218.3v3M325.1 218.9v15.8M333.1 218.9v10.2M46.3 221.3h26.7M73.6 221.9v25.6"/>
<path d="M78.1 232.7h17M78.1 239.1h115M105.9 232.7h82.2M196.2 221.3h13.2M197.6 221.9v25.6M208.1 223.8v2.5M327.6 227.9h3M327.6 233.5h5M335.1 221.9v12.8M76.1 246.2h119M404 370.2h65M404 365.2h65"/>
<path d="M404 375.2h65M539 415.2h.1"/>
</g>
<path d="M404 385.2h65M404 380.2h65" fill="none" stroke="#000" stroke-width=".5"/>
<g fill="#000" stroke="#000" stroke-width=".42">
<path d="M326.6 38.7l2.5-.4v.8zM332.6 38.3l2.5 .4-2.5 .4zM47.5 46.3l.4 2.5h-.8zM58.2 48.3l.4 2.5h-.8zM66.4 53.3l.4 2.5h-.8zM185.9 51.4l2.3 1.1-2.5-.3zM186.6 52.9l2.5 .4-2.5 .4zM192.1 53.3l2.5-.5v.9zM193 54l2.5 .3-.2 .8zM205.3 48.3l.4 2.5h-.8zM204.9 43.8h.8l-.4 2.5zM66 138.3h.8l-.4 2.5z"/>
<path d="M66.7 197.3l.5 2.5h-.9zM47.1 218.8h.8l-.4 2.5zM57.8 215.8h.8l-.4 2.5zM66.3 215.8h.9l-.5 2.5zM207.7 215.8h.8l-.4 2.5zM75.6 232.7l2.5-.4v.8zM75.6 239.1l2.5-.4v.8zM95.1 232.3l2.5 .4-2.5 .4zM103.4 232.7l2.5-.4v.8zM188.1 232.3l2.5 .4-2.5 .4zM193.1 238.7l2.5 .4-2.5 .4zM208.1 221.3l.4 2.5h-.8z"/>
<path d="M325.1 227.9l2.5-.5v.9zM325.1 233.5l2.5-.4v.8zM330.6 227.4l2.5 .5-2.5 .4zM332.6 233.1l2.5 .4-2.5 .4zM73.6 246.2l2.5-.4v.8zM195.1 245.8l2.5 .4-2.5 .4z"/>
</g>
<text font-size="7.6" x="505.6" y="370.7">ГУИР .301261.002</text>
<g font-size="7.1">
<text x="488.9" y="407.5">пластик ABS</text>
<text x="482.2" y="414.2">ГОСТ 33366.1-2015</text>
</g>
<text font-size="6.2" x="459" y="385.2">Дата</text>
<g font-size="5.7">
<text x="541.5" y="380.3">Лит.</text>
<text x="570.8" y="380.3">Масштаб</text>
<text x="403.6" y="384.9">Изм</text>
<text x="411" y="384.9">Лист</text>
<text x="420.5" y="390.2">Шостко</text>
<text x="541.5" y="400">Лист</text>
<text x="562.3" y="400">Листов</text>
</g>
<g font-size="4.4">
<text x="221.4" y="3.7">ВЫПОЛНЕНО В СТУДЕНЧЕСКОЙ ВЕРСИИ ПРОГРАММЫ AUTODESK</text>
<text x="590.5" y="134.5" transform="rotate(90 590.5 134.5)">ВЫПОЛНЕНО В СТУДЕНЧЕСКОЙ ВЕРСИИ ПРОГРАММЫ AUTODESK</text>
<text x="3.5" y="285.8" transform="rotate(-90 3.5 285.8)">ВЫПОЛНЕНО В СТУДЕНЧЕСКОЙ ВЕРСИИ ПРОГРАММЫ AUTODESK</text>
<text x="372.6" y="416.7" transform="rotate(-180 372.6 416.7)">ВЫПОЛНЕНО В СТУДЕНЧЕСКОЙ ВЕРСИИ ПРОГРАММЫ AUTODESK</text>
</g>
<g font-size="3.8">
<text x="204.6" y="40.8" transform="rotate(-90 204.6 40.8)">2</text>
<text x="328.7" y="37.7">8,5</text>
<text x="216.1" y="52.6">5 отв . по ∅3</text>
<text x="223" y="62.4" transform="rotate(17 223 62.4)">∅5</text>
<text x="65.4" y="99.9" transform="rotate(-90 65.4 99.9)">87,5</text>
<text x="46.9" y="136.2" transform="rotate(-90 46.9 136.2)">175</text>
<text x="57.6" y="135.7" transform="rotate(-90 57.6 135.7)">170</text>
<text x="66.1" y="209.4" transform="rotate(-90 66.1 209.4)">21</text>
<text x="207.5" y="220.8" transform="rotate(-90 207.5 220.8)">3</text>
<text x="327.9" y="227.2">8</text>
<text x="84.7" y="232">22</text>
<text x="143.3" y="231.7">87,25</text>
<text x="328.4" y="232.9">10</text>
<text x="133.1" y="238.5">120</text>
<text x="133.1" y="245.6">124</text>
</g>
</svg>
